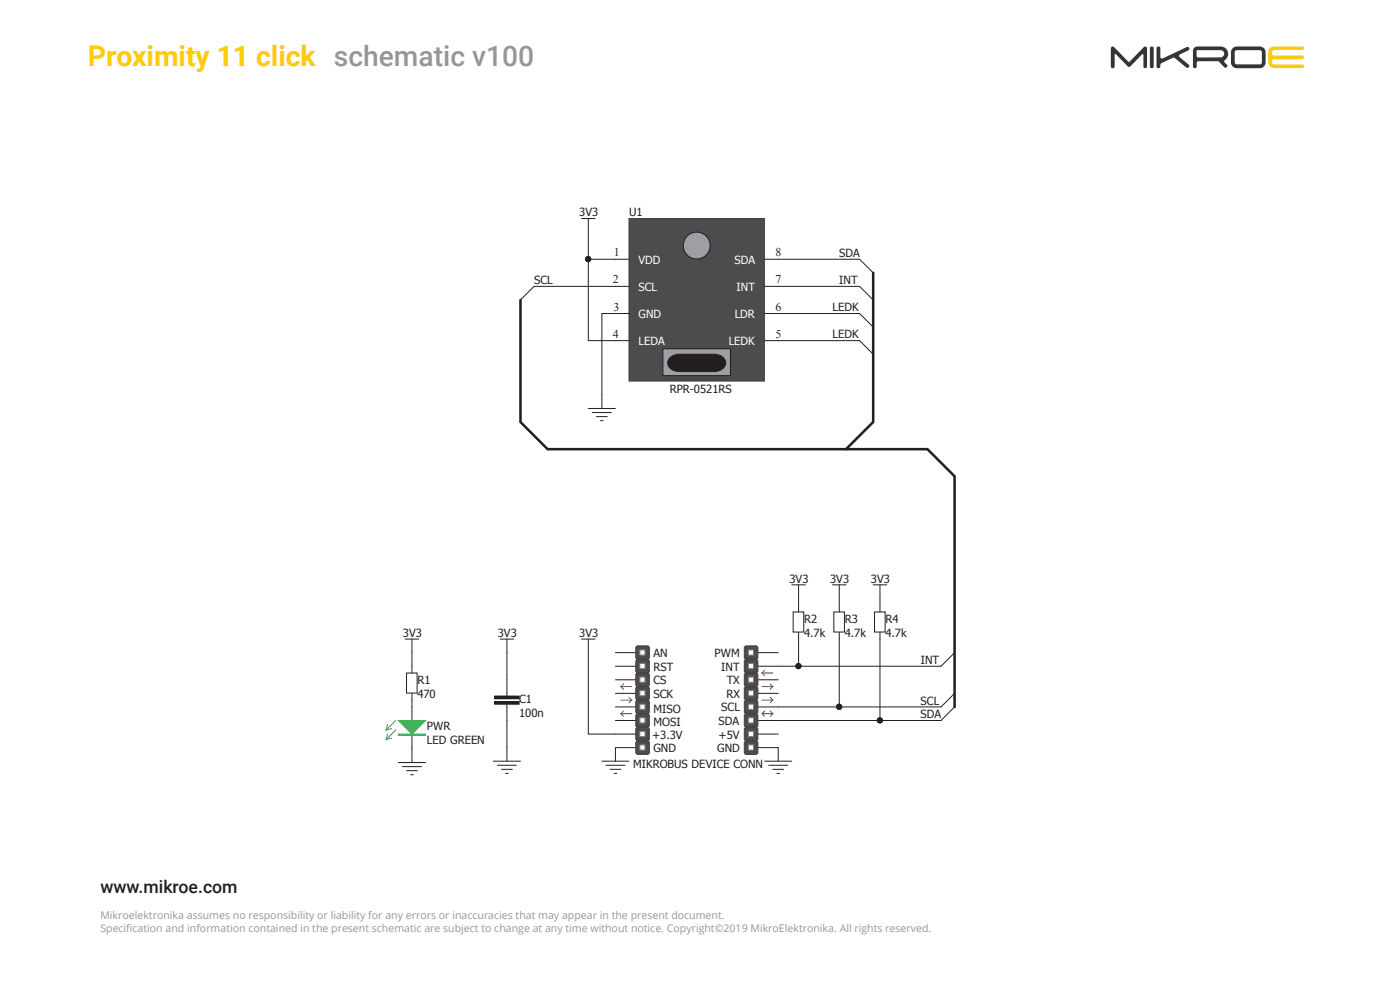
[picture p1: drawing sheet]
<svg xmlns="http://www.w3.org/2000/svg" width="420mm" height="297mm" viewBox="0 0 420 297" stroke-linecap="round" stroke-linejoin="round" font-family="sans-serif">
<path d="M381 14.4l1.3-.5h8.4a.54 .54 0 0 1 .5 .5 .54 .54 0 0 1-.5 .6h-8.6a.9 .9 0 0 0-.5 .8 .9 .9 0 0 0 .5 .8h8.6a.58 .58 0 0 1 .5 .6 .58 .58 0 0 1-.5 .6h-8.6a.8 .8 0 0 0-.5 .8 .8 .8 0 0 0 .7 .7h8.4a.55 .55 0 0 1 .5 .5 .55 .55 0 0 1-.5 .6h-8.4a1.74 1.74 0 0 1-1.8-1.8v-3.3z" fill-rule="evenodd" fill="#fecb09"/>
<path d="M359 15.1l7.2-.1a1.09 1.09 0 0 1 1.1 1.1 1.09 1.09 0 0 1-1.1 1.1h-6.9l-.3-.5zM358.4 14.2l-.5 1.1v4.6a.58 .58 0 0 0 .6 .5 .58 .58 0 0 0 .5-.5l.1-1.2 .3-.3 6.3 .1a4 4 0 0 0 2.1 1.8l.4-.5-.4-.7a.72 .72 0 0 1-.5-.6 .72 .72 0 0 1 .5-.7 2.22 2.22 0 0 0 .5-2.5 2.22 2.22 0 0 0-2.1-1.4h-6.9zM347.1 14.1l-.1 5.8a.58 .58 0 0 0 .5 .5 .58 .58 0 0 0 .6-.5v-.7l.3-.2 3.7-1.7 3.8 2.9a.57 .57 0 0 0 .7-.1 .57 .57 0 0 0 0-.7l-2.7-2.3-.2-.4 .3-.4 2.5-1.2a.56 .56 0 0 0 .2-.7 .56 .56 0 0 0-.7-.3l-7.3 3.5-.6-.4v-3l-.5-.3zM345.1 14.1l-.1 5.8a.58 .58 0 0 0 .5 .5 .58 .58 0 0 0 .6-.5v-5.5l-.3-.4zM369.8 14.4l.9-.4 7.2-.1a1.74 1.74 0 0 1 1.8 1.8v3a1.74 1.74 0 0 1-1.8 1.7h-6.8a1.74 1.74 0 0 1-1.8-1.7v-3.4zM370.6 15.2l-.2 .5v3l.3 .5 7.2 .1 .6-.3 .1-3.3-.4-.6-7.1-.1zM333.4 14.1l-.1 .4v5.4a.58 .58 0 0 0 .5 .5 .58 .58 0 0 0 .6-.5v-3.5l.3-.2 3.6 3.7 .4 .2 4.2-3.9 .1 3.7a.55 .55 0 0 0 .6 .5 .55 .55 0 0 0 .5-.5v-5.4l-.3-.5-.6 .1-4.5 4.5-4.5-4.5-.4-.2z" fill-rule="evenodd" fill="#343536"/>
<g fill="none" stroke="#231f20" stroke-width=".3">
<path d="M123.6 199.7v2M122 201.7h3.1v6h-3.1zM123.6 207.8v2M123.6 211.9v4M123.6 220v4.1M119.5 228.5h8.2M120.7 229.8h5.7M122 231h3.2M123.2 232.2h.8M123.6 224.5v4M180.6 228.1h8.1M181.8 229.3h5.7"/>
<path d="M183 230.6h3.3M184.2 231.8h.8M184.6 224.1v4M229.4 228.1h8.1M230.6 229.3h5.7M231.8 230.6h3.3M233.1 231.8h.8M233.5 224.1v4"/>
</g>
<path d="M119.5 220.2h8.2" fill="none" stroke="#33b44a" stroke-width=".41"/>
<path d="M119.5 220h8.2v.4h-8.2z" fill="none" stroke="#33b44a" stroke-width=".3"/>
<path d="M119.5 215.9h8.2l-4.1 4.1z" fill="#33b44a"/>
<path d="M116.3 220l-.4 1.6M116.3 217.1l-.4 1.7M118.7 218.8l-2.8 2.8 1.6-.4M118.7 215.9l-2.8 2.9 1.6-.4M119.5 215.9h8.2l-4.1 4.1z" fill="none" stroke="#33b44a" stroke-width=".3"/>
<path d="M188.7 65.5h40.6v48.7h-40.6z" fill="#4b4c4d" stroke="#453c3f" stroke-width=".3"/>
<path d="M184.6 77.7h4.1M229.4 77.7h4.1M184.6 85.8h4.1M184.6 94h4.1M229.4 85.8h4.1M229.4 94h4.1M184.6 102.1h4.1M229.4 102.1h4.1" fill="none" stroke="#231f20" stroke-width=".3"/>
<g fill="#9d9fa2" stroke="#231f20" stroke-width=".3">
<path d="M198.9 104.5h20.2v8.1h-20.2z"/>
<circle cx="209" cy="73.6" r="4"/>
</g>
<path d="M201.1 107.1a4 4 0 0 1 2.7-.9h10.4a2.91 2.91 0 0 1 3.4 3.2 3.4 3.4 0 0 1-3.4 2h-10.4a2.91 2.91 0 0 1-3.4-3.2z" fill="#231f20"/>
<g fill="none" stroke="#231f20" stroke-width=".3">
<path d="M174.5 65.5h4M176.5 65.5v4.1M257.9 77.7l4.1 4.1M160.2 85.8l-4.1 4.1M257.9 85.8l4.1 4.1M257.9 94l4.1 4M180.6 118.4v4M201.1 107.1a4 4 0 0 1 2.7-.9h10.4a2.91 2.91 0 0 1 3.4 3.2 3.4 3.4 0 0 1-3.4 2h-10.4a2.91 2.91 0 0 1-3.4-3.2zM257.9 102.1l4.1 4.1M176.5 122.4h8.1M177.7 123.6h5.7M178.9 124.9h3.3"/>
<path d="M180.2 126.1h.8M237.5 175.3h4.1M239.6 175.3v4M249.7 175.3h4.1M251.8 175.3v4M262 175.3h4M264 175.3v4M121.6 191.5h4M123.6 191.5v4.1M174.5 191.5h4M176.5 191.5v4.1M237.9 183.4h3.2v6h-3.2z"/>
<path d="M239.6 181.4v2M239.6 189.5v2M250.2 183.4h3.1v6h-3.1zM251.8 181.4v2M251.8 189.5v2M262.4 183.4h3.1v6h-3.1zM264 181.4v2M264 189.5v2M286.4 195.6l-4.1 4.1M152.1 203.7v4.9M152.1 211.1v4.8M286.4 211.9l-4.1 4"/>
<path d="M286.4 207.8l-4.1 4.1"/>
</g>
<path d="M148.4 210.2h7.3v.9h-7.3z" fill-rule="evenodd" fill="#231f20"/>
<path d="M148.4 210.2h7.3v.9h-7.3z" fill="none" stroke="#231f20" stroke-width=".3"/>
<path d="M148.4 208.6h7.3v.8h-7.3z" fill-rule="evenodd" fill="#231f20"/>
<g fill="none" stroke="#231f20" stroke-width=".3">
<path d="M150 191.5h4.1M152.1 191.5v4.1M184.6 195.6h6.1M184.6 199.7h6.1M227.4 195.6h6.1M227.4 199.7h6.1M148.4 208.6h7.3v.8h-7.3zM184.6 203.7h6.1M184.6 207.8h6.1M184.6 211.9h6.1M184.6 215.9h6.1M184.6 220h6.1"/>
<path d="M227.4 203.7h6.1M227.4 207.8h6.1M227.4 211.9h6.1M227.4 215.9h6.1M227.4 220h6.1M148 228.1h8.1M149.2 229.3h5.7M150.4 230.6h3.3M151.7 231.8h.8M152.1 224.1v4M184.6 224.1h6.1M227.4 224.1h6.1"/>
</g>
<path d="M191.1 193.6h3.3l.4 .4v3.2l-.4 .4h-3.3l-.4-.4v-3.2z" fill-rule="evenodd" fill="#4b4c4d"/>
<path d="M191.1 193.6h3.3l.4 .4v3.2l-.4 .4h-3.3l-.4-.4v-3.2z" fill="none" stroke="#453c3f" stroke-width=".3"/>
<path d="M190.7 198l.4-.4h3.3l.4 .4v3.3l-.4 .4h-3.3l-.4-.4z" fill-rule="evenodd" fill="#4b4c4d"/>
<path d="M191.1 197.6h3.3l.4 .4v3.3l-.4 .4h-3.3l-.4-.4v-3.3z" fill="none" stroke="#453c3f" stroke-width=".3"/>
<g fill="#fff" stroke="#808180" stroke-width=".3">
<path d="M192 194.8h1.5v1.5h-1.5z"/>
<path d="M192 198.9h1.5v1.5h-1.5z"/>
</g>
<path d="M190.7 202.1l.4-.4h3.3l.4 .4v3.3l-.4 .4h-3.3l-.4-.4z" fill-rule="evenodd" fill="#4b4c4d"/>
<path d="M190.7 202.1l.4-.4h3.3l.4 .4v3.3l-.4 .4h-3.3l-.4-.4z" fill="none" stroke="#453c3f" stroke-width=".3"/>
<path d="M190.7 206.2l.4-.4h3.3l.4 .4v3.2l-.4 .4h-3.3l-.4-.4z" fill-rule="evenodd" fill="#4b4c4d"/>
<path d="M191.1 205.8h3.3l.4 .4v3.2l-.4 .4h-3.3l-.4-.4v-3.2z" fill="none" stroke="#453c3f" stroke-width=".3"/>
<g fill="#fff" stroke="#808180" stroke-width=".3">
<path d="M192 202.9h1.5v1.6h-1.5z"/>
<path d="M192 207h1.5v1.5h-1.5z"/>
</g>
<path d="M190.7 210.2l.4-.4h3.3l.4 .4v3.3l-.4 .4h-3.3l-.4-.4z" fill-rule="evenodd" fill="#4b4c4d"/>
<path d="M190.7 210.2l.4-.4h3.3l.4 .4v3.3l-.4 .4h-3.3l-.4-.4z" fill="none" stroke="#453c3f" stroke-width=".3"/>
<path d="M190.7 214.3l.4-.4h3.3l.4 .4v3.3l-.4 .4h-3.3l-.4-.4z" fill-rule="evenodd" fill="#4b4c4d"/>
<path d="M191.1 213.9h3.3l.4 .4v3.3l-.4 .4h-3.3l-.4-.4v-3.3z" fill="none" stroke="#453c3f" stroke-width=".3"/>
<g fill="#fff" stroke="#808180" stroke-width=".3">
<path d="M192 211.1h1.5v1.5h-1.5z"/>
<path d="M192 215.1h1.5v1.6h-1.5z"/>
</g>
<path d="M190.7 218.4l.4-.4h3.3l.4 .4v3.2l-.4 .4h-3.3l-.4-.4z" fill-rule="evenodd" fill="#4b4c4d"/>
<path d="M191.1 218h3.3l.4 .4v3.2l-.4 .4h-3.3l-.4-.4v-3.2z" fill="none" stroke="#453c3f" stroke-width=".3"/>
<path d="M190.7 222.4l.4-.4h3.3l.4 .4v3.3l-.4 .4h-3.3l-.4-.4z" fill-rule="evenodd" fill="#4b4c4d"/>
<path d="M191.1 222h3.3l.4 .4v3.3l-.4 .4h-3.3l-.4-.4v-3.3z" fill="none" stroke="#453c3f" stroke-width=".3"/>
<g fill="#fff" stroke="#808180" stroke-width=".3">
<path d="M192 219.2h1.5v1.5h-1.5z"/>
<path d="M192 223.2h1.5v1.6h-1.5z"/>
</g>
<path d="M223.3 194l.4-.4h3.3l.4 .4v3.2l-.4 .4h-3.3l-.4-.4z" fill-rule="evenodd" fill="#4b4c4d"/>
<path d="M223.3 194l.4-.4h3.3l.4 .4v3.2l-.4 .4h-3.3l-.4-.4z" fill="none" stroke="#453c3f" stroke-width=".3"/>
<path d="M223.3 198l.4-.4h3.3l.4 .4v3.3l-.4 .4h-3.3l-.4-.4z" fill-rule="evenodd" fill="#4b4c4d"/>
<path d="M223.3 198l.4-.4h3.3l.4 .4v3.3l-.4 .4h-3.3l-.4-.4z" fill="none" stroke="#453c3f" stroke-width=".3"/>
<g fill="#fff" stroke="#808180" stroke-width=".3">
<path d="M224.5 194.8h1.6v1.5h-1.6z"/>
<path d="M224.5 198.9h1.6v1.5h-1.6z"/>
</g>
<path d="M223.3 202.1l.4-.4h3.3l.4 .4v3.3l-.4 .4h-3.3l-.4-.4z" fill-rule="evenodd" fill="#4b4c4d"/>
<path d="M223.3 202.1l.4-.4h3.3l.4 .4v3.3l-.4 .4h-3.3l-.4-.4z" fill="none" stroke="#453c3f" stroke-width=".3"/>
<path d="M223.3 206.2l.4-.4h3.3l.4 .4v3.2l-.4 .4h-3.3l-.4-.4z" fill-rule="evenodd" fill="#4b4c4d"/>
<path d="M223.3 206.2l.4-.4h3.3l.4 .4v3.2l-.4 .4h-3.3l-.4-.4z" fill="none" stroke="#453c3f" stroke-width=".3"/>
<g fill="#fff" stroke="#808180" stroke-width=".3">
<path d="M224.5 202.9h1.6v1.6h-1.6z"/>
<path d="M224.5 207h1.6v1.5h-1.6z"/>
</g>
<path d="M223.3 210.2l.4-.4h3.3l.4 .4v3.3l-.4 .4h-3.3l-.4-.4z" fill-rule="evenodd" fill="#4b4c4d"/>
<path d="M223.3 210.2l.4-.4h3.3l.4 .4v3.3l-.4 .4h-3.3l-.4-.4z" fill="none" stroke="#453c3f" stroke-width=".3"/>
<path d="M223.3 214.3l.4-.4h3.3l.4 .4v3.3l-.4 .4h-3.3l-.4-.4z" fill-rule="evenodd" fill="#4b4c4d"/>
<path d="M223.3 214.3l.4-.4h3.3l.4 .4v3.3l-.4 .4h-3.3l-.4-.4z" fill="none" stroke="#453c3f" stroke-width=".3"/>
<g fill="#fff" stroke="#808180" stroke-width=".3">
<path d="M224.5 211.1h1.6v1.5h-1.6z"/>
<path d="M224.5 215.1h1.6v1.6h-1.6z"/>
</g>
<path d="M223.3 218.4l.4-.4h3.3l.4 .4v3.2l-.4 .4h-3.3l-.4-.4z" fill-rule="evenodd" fill="#4b4c4d"/>
<path d="M223.3 218.4l.4-.4h3.3l.4 .4v3.2l-.4 .4h-3.3l-.4-.4z" fill="none" stroke="#453c3f" stroke-width=".3"/>
<path d="M223.3 222.4l.4-.4h3.3l.4 .4v3.3l-.4 .4h-3.3l-.4-.4z" fill-rule="evenodd" fill="#4b4c4d"/>
<path d="M223.3 222.4l.4-.4h3.3l.4 .4v3.3l-.4 .4h-3.3l-.4-.4z" fill="none" stroke="#453c3f" stroke-width=".3"/>
<g fill="#fff" stroke="#808180" stroke-width=".3">
<path d="M224.5 219.2h1.6v1.5h-1.6z"/>
<path d="M224.5 223.2h1.6v1.6h-1.6z"/>
</g>
<g fill="none" stroke="#ee1c25" stroke-width=".3">
<path d="M186.3 209.8h3.2l-.8 .8M187.1 213.1l-.8 .8M187.1 205l-.8 .8M188.7 209l.8 .8M189.5 213.9h-3.2l.8 .8M189.5 205.8h-3.2l.8 .8M228.6 205.8h3.2l-.8 .8M228.6 209.8h3.2l-.8 .8M228.6 213.9h3.2l-.8 .8M228.6 213.9l.8 .8M229.4 213.1l-.8 .8M229.4 200.9l-.8 .8"/>
<path d="M231 205l.8 .8M231 209l.8 .8M231 213.1l.8 .8M231.8 201.7h-3.2l.8 .8"/>
</g>
<g fill="none" stroke="#231f20" stroke-width=".3">
<path d="M176.5 77.7v24.4h8.1M176.5 69.6v8.1h8.1M233.5 77.7h24.4M160.2 85.8h24.4M184.6 94h-4v24.4M233.5 85.8h24.4M233.5 94h24.4M233.5 102.1h24.4M239.6 179.3v2.1M251.8 179.3v2.1M264 179.3v2.1M123.6 195.6v4.1"/>
<path d="M152.1 195.6v8.1M176.5 195.6v24.4h8.1M239.6 191.5v8.2h-6.1M239.6 199.7h42.7M251.8 191.5v20.4M264 191.5v24.4M123.6 209.8v2.1M152.1 215.9v8.2M233.5 211.9h48.8M233.5 215.9h48.8M123.6 224.1v.4"/>
</g>
<g fill="#231f20" stroke="#231f20" stroke-width=".3">
<circle cx="176.5" cy="77.7" r=".77"/>
<circle cx="239.5" cy="199.6" r=".77"/>
<circle cx="251.7" cy="211.8" r=".77"/>
<circle cx="264" cy="215.9" r=".77"/>
</g>
<path d="M262 81.8v44.7l-8.2 8.1h-89.5l-8.2-8.1v-36.6M253.8 134.6h24.4l8.2 8.1v69.2" fill="none" stroke="#231f20" stroke-width=".76"/>
<text font-size="8.5" fill="#fecb09" x="26.4" y="19.9">Proximity 11 click schematic v100</text>
<text font-size="5.3" fill="#211e1e" x="30.1" y="267.5">www.mikroe.com</text>
<g font-size="3.6" fill="#231f20">
<text x="184.1" y="76.8">1</text>
<text x="232.7" y="76.8">8</text>
<text x="183.8" y="84.9">2</text>
<text x="232.7" y="84.9">7</text>
<text x="184" y="93.1">3</text>
<text x="232.7" y="93.1">6</text>
<text x="183.8" y="101.2">4</text>
<text x="232.7" y="101.2">5</text>
</g>
<g font-size="3.4" fill="#231f20">
<text x="173.8" y="64.8">3V3</text>
<text x="188.7" y="64.8">U1</text>
<text x="251.8" y="77">SDA</text>
<text x="160.2" y="85.1">SCL</text>
<text x="251.8" y="85.1">INT</text>
<text x="249.7" y="93.3">LEDK</text>
<text x="249.7" y="101.4">LEDK</text>
<text x="200.9" y="117.7">RPR-0521RS</text>
<text x="236.8" y="174.6">3V3</text>
<text x="249.1" y="174.6">3V3</text>
<text x="261.3" y="174.6">3V3</text>
<text x="120.9" y="190.8">3V3</text>
<text x="149.3" y="190.8">3V3</text>
<text x="173.8" y="190.8">3V3</text>
<text x="241.2" y="186.8">R2</text>
<text x="241.2" y="190.8">4.7k</text>
<text x="253.4" y="186.8">R3</text>
<text x="253.4" y="190.8">4.7k</text>
<text x="265.6" y="186.8">R4</text>
<text x="265.6" y="190.8">4.7k</text>
<text x="196" y="196.9">AN</text>
<text x="214.3" y="196.9">PWM</text>
<text x="196" y="201">RST</text>
<text x="216.4" y="201">INT</text>
<text x="276.2" y="199">INT</text>
<text x="125.2" y="205.1">R1</text>
<text x="125.2" y="209.1">470</text>
<text x="196" y="205.1">CS</text>
<text x="196" y="209.1">SCK</text>
<text x="217.9" y="209.1">RX</text>
<text x="218" y="205.1">TX</text>
<text x="155.7" y="210.8">C1</text>
<text x="155.7" y="214.8">100n</text>
<text x="196" y="213.6">MISO</text>
<text x="216.4" y="213.2">SCL</text>
<text x="276.2" y="211.2">SCL</text>
<text x="276.2" y="215.2">SDA</text>
<text x="128.1" y="218.9">PWR</text>
<text x="195.6" y="221.3">+3.3V</text>
<text x="196" y="217.7">MOSI</text>
<text x="215.6" y="217.3">SDA</text>
<text x="215.6" y="221.3">+5V</text>
<text x="128.1" y="223">LED GREEN</text>
<text x="196" y="225.4">GND</text>
<text x="215.2" y="225.4">GND</text>
<text x="189.9" y="230.3">MIKROBUS DEVICE CONN</text>
</g>
<g font-size="3.4" fill="#fff">
<text x="191.6" y="79">VDD</text>
<text x="220.3" y="79">SDA</text>
<text x="191.6" y="87.2">SCL</text>
<text x="221" y="87.2">INT</text>
<text x="191.6" y="95.3">GND</text>
<text x="220.4" y="95.3">LDR</text>
<text x="191.6" y="103.4">LEDA</text>
<text x="218.6" y="103.4">LEDK</text>
</g>
<g font-size="3.2" fill="#949699">
<text x="30.1" y="275.6">Mikroelektronika assumes no responsibility or liability for any errors or inaccuracies that may appear in the present document.</text>
<text x="30.1" y="279.4">Specif</text>
<text x="37.9" y="279.4">ication and information contained in the present schematic are subject to change at any time without notice. Copyright©2019 MikroElektronika. All rights reserved.</text>
</g>
</svg>
